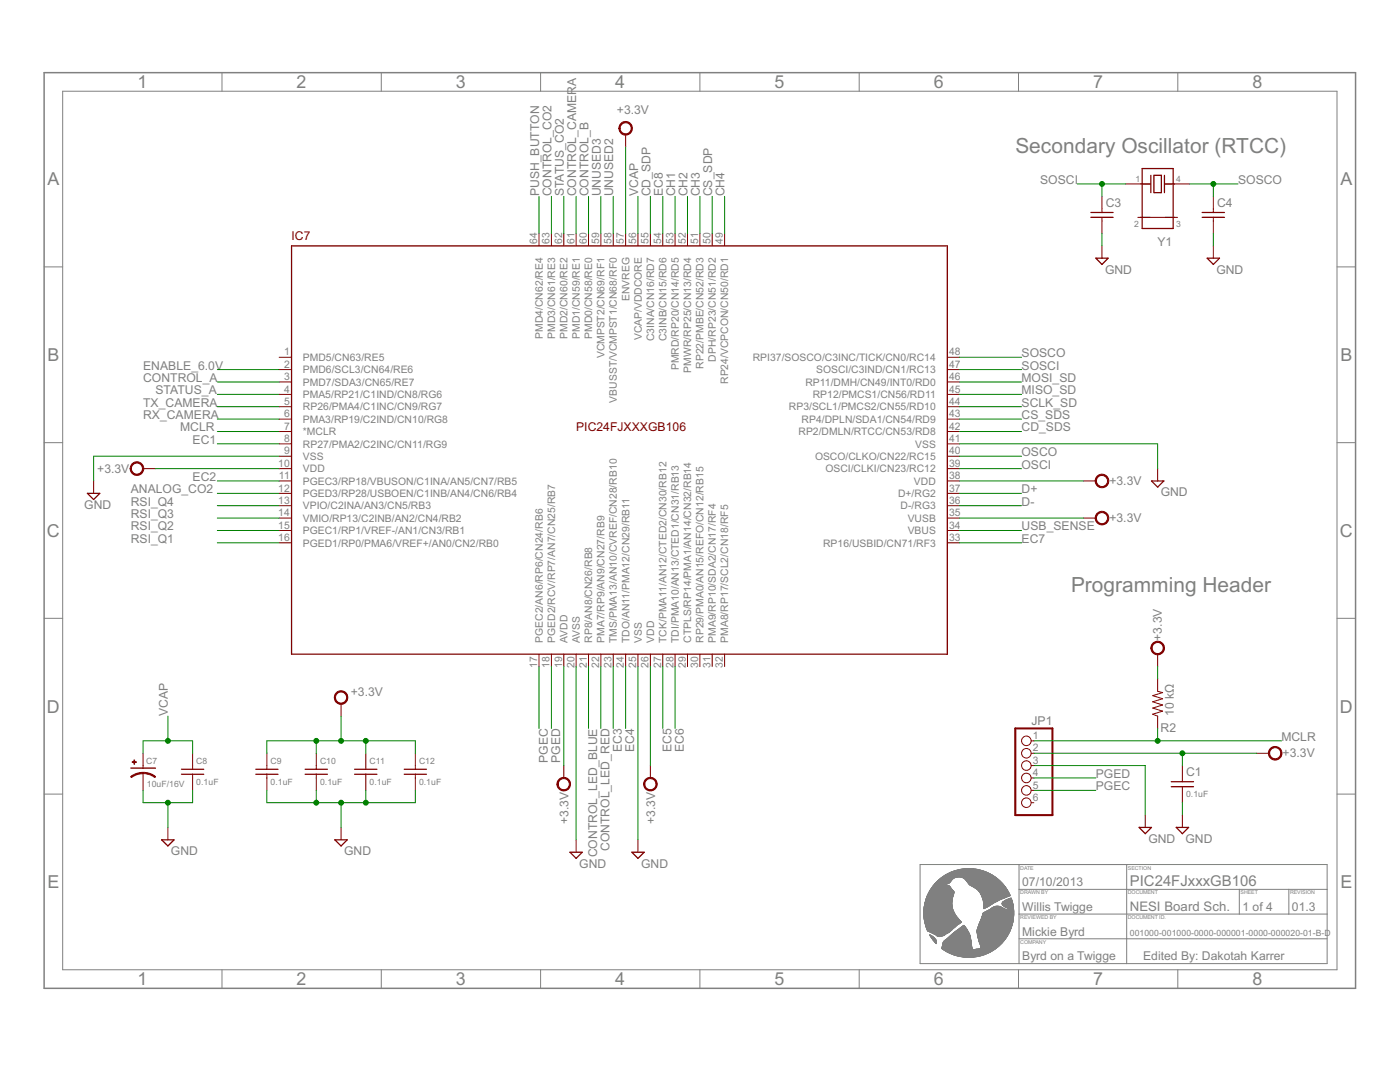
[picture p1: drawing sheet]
<svg xmlns="http://www.w3.org/2000/svg" width="279mm" height="216mm" viewBox="0 0 279 216" stroke-linecap="round" stroke-linejoin="round" font-family="sans-serif">
<path d="M8.8 14.5h261.7v182.7h-261.7z" fill="none" stroke="#808080" stroke-width=".3"/>
<g fill="none" stroke="#808080" stroke-width=".2">
<path d="M12.5 18.2h254.3v175.3h-254.3zM44.3 14.5v3.7M76.1 14.5v3.7M107.9 14.5v3.7M139.7 14.5v3.7M171.5 14.5v3.7M203.3 14.5v3.7M235.1 14.5v3.7M8.8 53.3h3.7M266.8 53.3h3.7M8.8 88.3h3.7M266.8 88.3h3.7"/>
<path d="M8.8 123.4h3.7M266.8 123.4h3.7M8.8 158.5h3.7M266.8 158.5h3.7M183.6 172.5h81.3v19.8h-81.3zM184.7 180h5.3M184.7 179.9h5.3M184.7 179.7h5.3M184.7 179.6h5.3M184.8 179.6h5.2M184.8 179.5h5.2M184.8 179.4h5.2"/>
<path d="M184.8 179.3h5.2M184.8 179.3h5.3M184.9 179.3h5.2M184.9 179.2h5.2M184.9 179.1h5.2M185 179h5.1M185 178.9h5.2M185 178.8h5.2M185.1 178.6h5.1M185.1 178.6h5.2M185.3 178.4h5M185.3 178.3h5"/>
<path d="M185.3 178.2h5.1M185.3 178.1h5.1M185.4 178.1h5M185.4 178h5M185.5 177.9h4.9M185.5 177.8h4.8M185.6 177.8h4.7M185.6 177.7h4.6M185.6 177.6h4.5M185.7 177.6h4.4M185.7 177.5h4.3M185.8 177.4h4.1"/>
<path d="M185.8 177.3h4.1M185.9 177.3h3.9M185.9 177.2h3.9M185.9 177.2h3.8M185.9 177.1h3.8M186 177.1h3.7M186 177h3.7M186.1 177h3.5M186.1 176.9h3.5M186.2 176.9h3.3M186.2 176.8h3.3M186.2 176.8h3.2"/>
<path d="M186.2 176.7h3.2M186.3 176.7h3M186.4 176.6h2.6M186.4 176.6h2.4M186.9 176h2.8M188 175h10.7M188.1 175h10.5M188.2 174.9h10.3M188.3 174.9h10.1M188.3 174.8h10.1M188.4 174.8h9.9M188.5 174.7h9.7"/>
<path d="M188.6 174.7h9.5M188.6 174.6h9.5M188.7 174.6h9.3M188.8 176.5h-2.4M188.8 176.5h-2.3M188.8 174.5h9.1M188.9 174.5h8.9M188.9 176.4h-2.4M189 174.4h8.7M189 176.4h-2.5M189.1 174.3h8.5M189.2 176.3h-2.6"/>
<path d="M189.2 174.3h8.2M189.3 176.3h-2.7M189.4 174.2h7.9M189.4 176.2h-2.7M189.5 174.2h7.7M189.5 176.1l-2.8 .1M189.5 176.1h-2.7M189.6 176.1h-2.8M189.6 174.1h7.5M189.6 176h-2.7M189.7 174.1h7.3M189.7 175.9h-2.7"/>
<path d="M189.8 175.8h-2.7M189.8 174h7.1M189.8 175.7h-2.6M189.9 175.7h-2.7M189.9 174h6.9M189.9 175.6h-2.6M190 175.6h-2.6M190 179.8h-5.3M190 175.5h-2.6M190 179.5h-5.2M190 173.9h6.7M190.1 179.2h-5.2"/>
<path d="M190.1 175.5h-2.7M190.1 179l-5.2 .1M190.1 175.4h-2.6M190.2 178.9h-5.2M190.2 175.4h-2.6M190.2 173.9h6.3M190.2 178.7h-5.1M190.2 178.6l-5.1 .1M190.2 175.3h-2.6M190.3 178.5h-5.1M190.3 173.8h6.1M190.3 175.3h-2.6"/>
<path d="M190.3 178.4h-5.1M190.4 178.2l-5.1 .1M190.4 175.2h-2.7M190.4 173.8h5.9M190.5 175.2h-2.7M190.6 173.7h5.5M190.6 175.1h-2.7M190.7 173.7h5.3M190.8 175.1h-2.8M190.9 173.7h4.9M191.1 173.6h4.5M191.3 173.5h4.1"/>
<path d="M191.6 173.5h3.5M191.8 173.4h3.1M192 175.1h6.7M192 173.4h2.6M192.1 175.1h6.7M192.2 175.2h6.7M192.3 175.2h6.6M192.4 175.3h6.6M192.4 175.3h6.7M192.5 175.4h6.6M192.6 175.4h6.6M192.6 175.5h6.6"/>
<path d="M192.7 175.6h6.6M192.7 175.5h6.6M192.7 175.6h6.7M192.8 175.7h6.7M192.8 173.3h1M192.9 175.8h6.7M193 175.9h6.7M193 176h6.7M193.1 176h6.7M193.1 176.1h6.8M193.2 176.1l6.8 .1M193.2 176.2h6.8"/>
<path d="M193.3 176.3h6.7M193.3 176.3h6.8M193.3 176.4h6.8M193.4 176.4h6.8M193.4 176.5h6.8M193.5 176.5h6.8M193.5 176.6h6.8M193.6 176.6h6.7M193.6 176.7h6.8M193.7 176.7h6.7M193.8 176.8h6.6M193.9 176.8h6.6"/>
<path d="M194 176.8l6.5 .1M194.1 176.9h6.5M194.2 177h6.4M194.3 177h6.4M194.4 177.1h6.3M194.5 177.1h6.2M194.6 177.2h6.1M194.6 177.2h6.2M194.7 177.2l6.1 .1M194.8 177.3h6.1M194.9 177.4h6M195 177.5h6"/>
<path d="M195.1 177.5h5.9M195.1 177.5l5.9 .1M195.2 177.6h5.8M195.2 177.7h5.9M195.3 177.7h5.8M195.3 177.8h5.8M195.3 177.8h5.9M195.4 177.9h5.8M195.5 177.9l5.8 .1M195.5 178h5.8M195.5 178.1h5.8M195.6 178.1h5.7"/>
<path d="M195.6 178.2h5.8M195.7 178.2l5.7 .1M195.7 178.3h5.7M195.7 178.4h5.7M195.7 178.4h5.8M195.8 178.5h5.7M195.8 178.6h5.7M195.9 178.6h5.7M195.9 178.7h5.7M195.9 178.8h5.6M196 178.9h5.1M196 179h4.8"/>
<path d="M196 179.1h4.7M196.1 179.2h4.4M196.1 179.3h4.2M196.2 179.6h3.3M198.7 180h-2.4M198.9 179.9h-2.6M199 179.9h-2.7M199.1 179.8h-2.8M199.1 179.7l-2.8 .1M199.2 179.7h-3M199.3 179.6l-3.1 .1M199.4 179.6h-3.2"/>
<path d="M199.6 179.5h-3.4M199.7 179.5h-3.5M199.8 179.4h-3.6M200 179.3l-3.8 .1M200.1 180h1.9M200.2 179.9h1.8M200.2 179.3h-4.1M200.3 179.9h1.7M200.4 179.8h1.6M200.4 179.2h-4.3M200.5 179.7h1.5M200.6 179.7h1.4"/>
<path d="M200.7 179.6h1.2M200.7 179l-4.7 .1M200.8 179.6h1.1M200.9 179.5h1M201 178.9l-5 .1M201 179.5h.9M201.1 179.4h.8M201.2 179.4h.7M201.3 178.9h-5.3M201.4 179.3h.4M201.4 178.8h-5.5M201.5 179.3h.3"/>
<path d="M201.6 179.2h.2M203.4 172.5v19.8M203.4 177.5h61.5M224.9 172.5v19.8M247.3 177.5v4.9M257.2 177.5v4.9M44.3 193.5v3.7M76.1 193.5v3.7M107.9 193.5v3.7M139.7 193.5v3.7M171.5 193.5v3.7M184.4 182.4h6.2"/>
<path d="M184.4 182.6h6.3M184.4 182.5l6.3 .1M184.4 182.5h6.2M184.4 182.4l6.2 .1M184.4 182.3h6.1M184.4 182.2l6.1 .1M184.4 182.2h6.1M184.4 182.1l6.1 .1M184.4 182.1h6M184.4 182h6M184.4 181.9l6 .1M184.4 181.9h5.9"/>
<path d="M184.4 181.8h5.9M184.4 181.7l5.9 .1M184.4 181.7h5.8M184.4 182.9h6.5M184.4 182.8l6.5 .1M184.4 182.8h6.4M184.4 182.7h6.4M184.4 181.6h5.8M184.4 181.5l5.8 .1M184.4 181.5h5.8M184.4 181.4h5.7M184.4 183.3h6.9"/>
<path d="M184.4 183.2l6.8 .1M184.4 183.2h6.8M184.4 183.1l6.7 .1M184.4 183.1h6.7M184.4 183l6.6 .1M184.4 183h6.6M184.4 181.3h5.7M184.4 181.2h5.7M184.4 181.1l5.7 .1M184.4 181.1h5.6M184.4 183.5h7M184.4 183.4h6.9"/>
<path d="M184.4 183.3l6.9 .1M184.4 181h5.6M184.4 180.9h5.6M184.5 183.5l7 .1M184.5 183.5h7M184.5 180.8l5.5 .1M184.5 180.8h5.5M184.5 183.7h7.1M184.5 183.6l7.1 .1M184.5 183.6h7M184.5 180.7h5.5M184.5 183.8h7.2"/>
<path d="M184.5 183.7h7.2M184.5 180.6h5.5M184.5 183.9h7.3M184.5 183.8l7.3 .1M184.5 180.5h5.5M184.5 180.5h5.4M184.6 184h7.3M184.6 183.9l7.2 .1M184.6 180.4h5.3M184.6 180.3h5.3M184.6 180.2h5.3M184.6 180.1h5.3"/>
<path d="M184.6 184.3h6.8M184.6 180h5.4M184.7 184.5h6.5M184.7 184.7h6.2M184.8 184.9h5.9M184.8 184.9h5.8M184.8 185h5.8M184.9 185.2h5.4M185 185.4h5.1M185.1 185.7h4.6M185.1 185.8h4.6M185.3 185.8h4.3"/>
<path d="M185.4 185.9h4.2M185.5 185.9h4M185.5 186.5h.1M185.5 186.5l.1 .1M185.6 186.6h.1M185.6 186.6l.2 .1M185.6 186.7h.3M185.6 186h3.8M185.7 186.7l.3 .1M185.7 186.8h.4M185.7 186h3.7M185.7 186.8l.4 .1"/>
<path d="M185.7 186.9h.5M185.8 186.9l.4 .1M185.8 187h.5M185.8 186.1h3.5M185.8 187l.6 .1M185.9 187.1h.5M185.9 187.1l.6 .1M185.9 187.2h.6M186 187.2l.5 .1M186 186.1h3.2M186 187.3h.6M186.1 187.3l.5 .1"/>
<path d="M186.1 186.2h3M186.1 187.4h.6M186.1 187.4l.6 .1M186.2 187.5h.6M186.2 186.2h2.8M186.2 187.5l.6 .1M186.2 187.6h.6M186.2 186.3h2.7M186.3 187.6h.5M186.3 187.7h.5M186.3 186.3h2.5M186.4 187.7h.5"/>
<path d="M186.4 187.8h.5M186.5 186.4h2.2M186.5 187.9h.4M186.6 188h.3M186.6 188.1h.3M186.6 186.5h2M186.7 188.1h.2M186.7 188.2h.2M186.8 186.5h1.8M186.8 188.2h.1M186.8 186.6h1.7M186.8 188.3h.1"/>
<path d="M186.9 188.3h.1M186.9 186.6h1.5M186.9 186.7h1.4M187 186.7h1.1M187.1 186.8h.9M187.2 186.8h.6M187.4 186.9h.2M188 189.3h6M188 189.2h6M188 189.1h6M188 189h6M188 189.3h6.1"/>
<path d="M188 188.9h5.9M188.1 188.8h5.8M188.1 188.7h5.8M188.1 189.4h6M188.1 188.6h5.8M188.1 188.5h5.8M188.2 188.4h5.7M188.2 188.3h5.7M188.2 189.4l5.9 .1M188.2 188.2l5.7 .1M188.2 188.2h5.6M188.2 188.1h5.6"/>
<path d="M188.3 189.5h5.9M188.3 188h5.5M188.3 187.9l5.5 .1M188.3 187.9h5.5M188.4 187.9h5.4M188.4 189.6h9.9M188.4 187.8h5.4M188.5 189.6h9.7M188.5 187.7h5.3M188.6 189.7h9.5M188.6 187.6h5.2M188.7 189.7h9.3"/>
<path d="M188.7 187.6h5M188.7 189.8h9.3M188.8 187.5h4.9M188.8 189.8h9.1M188.8 187.4h4.9M188.9 187.4h4.8M188.9 189.9h8.9M189 189.9h8.7M189 187.3h4.7M189 190h8.7M189.1 187.3h4.6M189.1 187.2h4.6"/>
<path d="M189.2 190h8.3M189.2 187.2h4.5M189.3 187.1h4.4M189.3 190.1h8.1M189.4 190.1h7.9M189.4 187h4.2M189.5 190.2h7.7M189.5 186.9h4.1M189.6 190.2h7.5M189.6 186.8h4M189.7 190.3h7.3M189.7 186.7h3.9"/>
<path d="M189.8 185.7h-4.7M189.8 186.6h3.7M189.8 190.3h7M189.8 185.6l-4.7 .1M189.9 186.5h3.6M189.9 185.6h-4.8M189.9 190.4h6.9M189.9 185.5l-4.9 .1M190 186.5h3.5M190 180l-5.4 .1M190 186.4h3.5M190 185.5h-5"/>
<path d="M190.1 186.4h3.4M190.1 185.4l-5.1 .1M190.1 190.4h6.5M190.1 186.3h3.3M190.2 185.3l-5.2 .1M190.2 190.5h6.3M190.2 186.3h3.2M190.2 185.3h-5.2M190.2 186.2h3.2M190.3 190.5h6.1M190.3 186.2h3.1M190.3 186.1h3"/>
<path d="M190.4 185.1l-5.5 .1M190.4 186.1h2.9M190.5 185.1h-5.6M190.5 186h2.8M190.5 190.6h5.7M190.5 185l-5.7 .1M190.6 190.6h5.4M190.6 185.9h2.6M190.7 185.9h2.5M190.7 185.8h2.5M190.7 184.8l-5.9 .1M190.8 190.7h5.1"/>
<path d="M190.8 184.8h-6M190.8 185.8h2.3M190.8 184.7l-6.1 .1M190.9 185.7h2.2M191 184.6l-6.3 .1M191 190.7h4.7M191 184.6h-6.3M191 185.6h2.1M191.1 185.6h1.9M191.1 184.5l-6.4 .1M191.1 190.8h4.5M191.2 185.5h1.8"/>
<path d="M191.2 184.4l-6.5 .1M191.3 190.8h4.1M191.3 185.4h1.7M191.3 184.4h-6.6M191.4 185.4h1.5M191.5 185.3h1.4M191.5 185.3h1.3M191.5 184.3h-6.9M191.6 184.2l-7 .1M191.6 185.2h1.2M191.6 184.2h-7M191.7 190.9h3.3"/>
<path d="M191.7 184.1l-7.1 .1M191.7 185.1h1M191.8 184.1h-7.2M191.8 185.1h.9M191.8 185h.9M191.9 185h.7M191.9 190.9h2.9M192 184.9h.6M192.1 184.8h.4M192.2 184.8h.3M192.2 191h2.3M192.2 184.7h.2"/>
<path d="M192.3 184.7h.1M192.4 184.6v.1M192.8 191h1M195 185.9h6.5M195 185.8h6.5M195 185.7h6.6M195 186h6.4M195 185.6h6.6M195 185.5h6.6M195 186.2h6.3M195 186.1h6.4M195.1 186.3h6.2"/>
<path d="M195.1 185.4h6.6M195.1 186.5h6M195.1 186.4h6.1M195.1 185.3h6.6M195.1 186.7h6M195.1 186.6h6M195.1 186.8h5.9M195.1 186.7h5.9M195.1 185.2h6.7M195.1 185.1h6.7M195.2 185.1h6.6M195.2 187h5.7"/>
<path d="M195.2 185h6.6M195.2 189.4h3.4M195.2 187.1h5.6M195.2 185h6.7M195.2 187.2h5.5M195.2 184.9h6.7M195.3 187.3h5.3M195.3 184.8h6.6M195.3 187.4h5.3M195.3 184.7h6.6M195.3 187.6h5.1M195.3 184.6h6.7"/>
<path d="M195.4 187.8h4.9M195.4 184.5h6.6M195.4 188h4.7M195.4 184.3h6.7M195.5 184.2h6.6M195.5 184.1h6.6M195.6 188.4h4.1M195.6 183.9h6.5M195.6 183.9h6.6M195.7 183.8h6.5M195.7 183.7h6.5M195.7 183.6h6.5"/>
<path d="M195.8 183.5h6.4M195.8 183.4h6.4M195.8 183.3h6.4M195.9 183.2h6.3M195.9 183.1h6.4M196 183h6.3M196 182.9h6.3M196 182.8h6.3M196 182.7h6.3M196.1 182.7h6.2M196.1 182.6h6.2M196.1 182.5h6.2"/>
<path d="M196.2 182.4h6.1M196.2 182.3h6.1M196.2 182.2h6.1M196.3 182.1h6M196.4 182.1h5.9M196.4 181.3h-.1M196.5 182h5.8M196.5 181.3h-.2M196.6 182h5.7M196.6 181.2h-.3M196.7 181.9h5.6M196.7 181.1l-.3 .1"/>
<path d="M196.8 181.1h-.4M196.8 181.9h5.5M196.9 181.8h5.4M196.9 181l-.5 .1M197 181.8h5.3M197 181h-.6M197.1 181.7h5.2M197.1 181h-.7M197.2 180.9h-.8M197.3 181.6h5M197.3 180.8l-.9 .1M197.3 180.8h-.9"/>
<path d="M197.4 181.6h3.6M197.4 180.7l-1 .1M197.5 181.5h3.4M197.5 180.7h-1.1M197.6 181.5h3.2M197.6 180.7h-1.2M197.7 181.4h3M197.7 180.6h-1.3M197.7 181.4h2.8M197.8 181.3h2.6M197.8 181.3h2.5M197.8 180.5h-1.5"/>
<path d="M197.9 181.2h2.3M197.9 180.4l-1.6 .1M198 181.2h2.1M198 180.4h-1.7M198 181.1h2.1M198.1 180.3l-1.8 .1M198.1 181.1h1.9M198.1 180.3h-1.8M198.2 180.3h-1.9M198.2 181h1.7M198.3 181h1.5M198.3 180.2h-2"/>
<path d="M198.4 189.5h-3.9M198.4 180.1l-2.1 .1M198.4 180.9h1.3M198.4 180.1h-2.1M198.5 189.4l-3.9 .1M198.6 180l-2.3 .1M198.6 180.9h.9M198.6 189.4h-3.8M198.6 180h-2.3M198.7 189.3h-3.2M198.8 180.8h.5M198.8 189.2l-3.2 .1"/>
<path d="M198.8 189.2h-3.1M198.9 189.1l-3.2 .1M199 189.1h-3.3M199 189l-3.3 .1M199.1 189h-3.4M199.2 188.9l-3.5 .1M199.2 188.9h-3.5M199.3 188.8h-3.6M199.4 188.7h-3.7M199.5 188.7h-3.8M199.5 188.6l-3.8 .1M199.5 188.6h-3.8"/>
<path d="M199.6 188.5l-3.9 .1M199.6 188.5h-4M199.7 188.4h-4.1M199.8 188.3l-4.2 .1M199.8 188.3h-4.2M199.9 188.2l-4.4 .1M200 188.2h-4.5M200 180.3l2.1 .1M200 180.3h2.1M200 188.1l-4.5 .1M200 180.4h2.1M200 180.2h2.1"/>
<path d="M200 180.4l2.2 .1M200 180.1h2.1M200 188.1h-4.5M200 180.5h2.2M200.1 180.1h2M200.1 188h-4.6M200.1 180.6h2.1M200.1 180h2M200.2 187.9l-4.8 .1M200.2 180.7h2M200.2 187.9h-4.8M200.3 187.8l-4.9 .1"/>
<path d="M200.3 180.7l1.9 .1M200.3 187.7l-4.9 .1M200.4 180.8h1.8M200.4 187.7h-5M200.4 180.9h1.8M200.5 187.5l-5.2 .1M200.5 187.5h-5.2M200.6 181h1.6M200.7 187.3h-5.5M200.7 181l1.5 .1M200.7 187.2h-5.5M200.8 187.1h-5.6"/>
<path d="M200.9 181.1h1.3M200.9 187h-5.7M200.9 186.9l-5.7 .1M201 186.9h-5.8M201 181.2h1.3M201.1 186.6h-6M201.1 181.6h1.2M201.1 181.3h1.2M201.2 186.5h-6.1M201.2 181.5h1.1M201.2 181.3h1.1M201.3 186.4h-6.2"/>
<path d="M201.3 181.5h1M201.3 186.3l-6.2 .1M201.3 181.4h1M201.3 186.2h-6.3M201.4 186.1h-6.4M201.5 185.9h-6.5M201.5 185.8h-6.5M201.6 185.7h-6.6M201.7 185.5h-6.7M201.7 185.4h-6.6M201.8 185.2l-6.7 .1M201.9 185h-6.7"/>
<path d="M201.9 184.9h-6.7M202 184.7h-6.7M202 184.5l-6.6 .1M202 184.5h-6.6M202 184.4h-6.6M202.1 184.3l-6.7 .1M202.1 184.2l-6.6 .1M202.1 184h-6.5M202.2 183.9h-6.6M202.2 183.7h-6.5M202.2 183.5h-6.4M202.2 183.3h-6.3"/>
<path d="M202.3 183.1l-6.4 .1M202.3 182.9h-6.3M203.3 193.5v3.7M203.4 182.4h61.5M203.4 187.3h61.5M235.1 193.5v3.7"/>
</g>
<g fill="none" stroke="#800000" stroke-width=".25">
<path d="M227.9 33.6h6.2v12h-6.2zM229.7 35v3.4M230.3 35h1.5v3.4h-1.5zM232.4 35v3.4M58.2 49.1h130.9v81.4h-130.9zM217.7 42.4h4.4M217.7 43.4h4.4M218.7 51.5h2.4l-1.2 1.3zM239.9 42.4h4.5M239.9 43.4h4.5M240.9 51.5h2.5l-1.3 1.3zM17.4 98.4h2.5l-1.2 1.3z"/>
<path d="M229.8 96h2.5l-1.3 1.2zM26.1 153.3h4.9M36.2 153.5h4.5M36.2 154.5h4.5M51 153.5h4.5M51 154.5h4.5M60.9 153.5h4.4M60.9 154.5h4.4M70.8 153.5h4.4M70.8 154.5h4.4M80.7 153.5h4.4M80.7 154.5h4.4"/>
<path d="M233.7 156h4.5M233.7 157h4.5M32.3 167.6h2.4l-1.2 1.2zM66.8 167.6h2.5l-1.2 1.2zM113.7 170.1h2.5l-1.2 1.2zM126.1 170.1h2.5l-1.3 1.2zM227.3 165.1h2.5l-1.2 1.2zM234.7 165.1h2.5l-1.2 1.2z"/>
</g>
<g fill="none" stroke="#800000" stroke-width=".2">
<path d="M124.9 26.8v2.5M219.9 39.2v3.2M224.6 36.7h5M232.4 36.7h5M242.1 39.2v3.2M107.6 46.6v2.5M110 46.6v2.5M112.5 46.6v2.5M115 46.6v2.5M117.5 46.6v2.5M119.9 46.6v2.5M122.4 46.6v2.5"/>
<path d="M124.9 46.6v2.5M127.3 46.6v2.5M129.8 46.6v2.5M132.3 46.6v2.5M134.7 46.6v2.5M137.2 46.6v2.5M139.7 46.6v2.5M142.1 46.6v2.5M144.6 46.6v2.5M219.9 43.4v3.2M219.9 49.1v2.4M227.1 43.4h7.9"/>
<path d="M242.1 43.4v3.2M242.1 49.1v2.4M55.7 71.3h2.5M55.7 73.7h2.5M55.7 76.2h2.5M55.7 78.7h2.5M189.1 71.3h2.4M189.1 73.7h2.4M189.1 76.2h2.4M189.1 78.7h2.4M18.7 96v2.4M28.6 93.5h2.4"/>
<path d="M55.7 81.2h2.5M55.7 83.6h2.5M55.7 86.1h2.5M55.7 88.6h2.5M55.7 91h2.5M55.7 93.5h2.5M55.7 96h2.5M55.7 98.4h2.5M189.1 81.2h2.4M189.1 83.6h2.4M189.1 86.1h2.4M189.1 88.6h2.4"/>
<path d="M189.1 91h2.4M189.1 93.5h2.4M189.1 96h2.4M189.1 98.4h2.4M216.2 96h2.5M231 93.5v2.5M55.7 100.9h2.5M55.7 103.4h2.5M55.7 105.9h2.5M55.7 108.3h2.5M189.1 100.9h2.4M189.1 103.4h2.4"/>
<path d="M189.1 105.9h2.4M189.1 108.3h2.4M216.2 103.4h2.5M107.6 130.5v2.5M110 130.5v2.5M112.5 130.5v2.5M115 130.5v2.5M117.5 130.5v2.5M119.9 130.5v2.5M122.4 130.5v2.5M124.9 130.5v2.5M127.3 130.5v2.5"/>
<path d="M129.8 130.5v2.5M132.3 130.5v2.5M134.7 130.5v2.5M137.2 130.5v2.5M139.7 130.5v2.5M142.1 130.5v2.5M144.6 130.5v2.5M231 130.5v2.5M231 135.5v2.4l1 .3-2 .6 2 .6-2 .6 2 .7-2 .6 2 .6-2 .6 1 .4v2.5M28.6 150.3v3M28.6 154.2v3.5M38.4 150.3v3.2"/>
<path d="M38.4 154.5v3.2M53.3 150.3v3.2M53.3 154.5v3.2M63.1 150.3v3.2M63.1 154.5v3.2M68.1 140.4v2.5M73 150.3v3.2M73 154.5v3.2M82.9 150.3v3.2M82.9 154.5v3.2M112.5 152.8v2.4M129.8 152.8v2.4"/>
<path d="M205.8 147.8h.5M205.8 150.3h.5M205.8 152.8h.5M205.8 155.2h.5M205.8 157.7h.5M236 152.8v3.2M236 157v3.2M250.8 150.3h2.5M33.5 165.1v2.5M68.1 165.1v2.5M115 167.6v2.5M127.3 167.6v2.5"/>
<path d="M205.8 160.2h.5M228.6 162.6v2.5M236 162.6v2.5"/>
<circle cx="204.8" cy="150.3" r=".95"/>
<circle cx="204.8" cy="155.2" r=".95"/>
<circle cx="204.8" cy="147.8" r=".95"/>
<circle cx="204.8" cy="152.8" r=".95"/>
<circle cx="204.8" cy="157.7" r=".95"/>
<circle cx="204.8" cy="160.2" r=".95"/>
</g>
<path d="M202.6 145.4h7.4v17.2h-7.4z" fill="none" stroke="#800000" stroke-width=".4"/>
<g fill="#800000" stroke="#800000" stroke-width=".2">
<path d="M26.3 92.6a1.36 1.36 0 0 1 2.2 .2 1.36 1.36 0 0 1-.8 2 1.36 1.36 0 0 1-1.7-1.3h.2a1.11 1.11 0 0 1 1.6-1 1.11 1.11 0 0 1 .3 1.8 1.11 1.11 0 0 1-1.9-.5v-.3h-.2z" fill-rule="evenodd"/>
<path d="M111.5 155.5a1.36 1.36 0 0 1 2.2 .3 1.36 1.36 0 0 1-.8 2 1.36 1.36 0 0 1-1.8-1.3h.3a1.11 1.11 0 0 1 1.6-1.1 1.11 1.11 0 0 1 .2 1.9 1.11 1.11 0 0 1-1.8-.6v-.2h-.3z" fill-rule="evenodd"/>
<path d="M128.8 155.5a1.36 1.36 0 0 1 2.2 .2 1.36 1.36 0 0 1-.8 2.1 1.36 1.36 0 0 1-1.8-1.3h.3a1.11 1.11 0 0 1 1.6-1 1.11 1.11 0 0 1 .2 1.9 1.11 1.11 0 0 1-1.8-.7v-.2h-.3z" fill-rule="evenodd"/>
<path d="M253.5 149.4a1.36 1.36 0 0 1 2.1 .2 1.36 1.36 0 0 1-.7 2 1.36 1.36 0 0 1-1.8-1.3h.3a1.11 1.11 0 0 1 1.6-.9 1.11 1.11 0 0 1 .2 1.8 1.11 1.11 0 0 1-1.8-.6v-.3h-.3z" fill-rule="evenodd"/>
<path d="M230 128.4a1.36 1.36 0 0 1 2.2 .2 1.36 1.36 0 0 1-.8 2 1.36 1.36 0 0 1-1.7-1.3h.2a1.11 1.11 0 0 1 1.6-1 1.11 1.11 0 0 1 .3 1.8 1.11 1.11 0 0 1-1.8-.5l-.1-.3h-.2z" fill-rule="evenodd"/>
<path d="M218.9 95a1.36 1.36 0 0 1 2.2 .2 1.36 1.36 0 0 1-.8 2.1 1.36 1.36 0 0 1-1.7-1.3h.2a1.11 1.11 0 0 1 1.6-1 1.11 1.11 0 0 1 .2 1.9 1.11 1.11 0 0 1-1.8-.7v-.2h-.2z" fill-rule="evenodd"/>
<path d="M28.6 154.1l1.3 .2 1.2 .7-.2 .2-.9-.6-1.4-.3z" fill-rule="evenodd"/>
<path d="M26.1 155l1.1-.7 1.4-.2v.3l-1 .1-1.4 .7z" fill-rule="evenodd"/>
<path d="M67.1 138.3a1.35 1.35 0 0 1 2.1 .2 1.35 1.35 0 0 1-.8 2 1.35 1.35 0 0 1-1.7-1.3h.3a1.11 1.11 0 0 1 1.5-1.1 1.11 1.11 0 0 1 .3 1.9 1.11 1.11 0 0 1-1.8-.5v-.3h-.3z" fill-rule="evenodd"/>
<path d="M123.9 24.7a1.35 1.35 0 0 1 2.1 .2 1.35 1.35 0 0 1-.8 2 1.35 1.35 0 0 1-1.7-1.3h.2a1.11 1.11 0 0 1 1.6-1 1.11 1.11 0 0 1 .3 1.8 1.11 1.11 0 0 1-1.8-.5l-.1-.3h-.2z" fill-rule="evenodd"/>
<path d="M218.9 102.4a1.36 1.36 0 0 1 2.2 .3 1.36 1.36 0 0 1-.8 2 1.36 1.36 0 0 1-1.7-1.3h.2a1.11 1.11 0 0 1 1.6-.9 1.11 1.11 0 0 1 .2 1.8 1.11 1.11 0 0 1-1.8-.6v-.3h-.2z" fill-rule="evenodd"/>
</g>
<g fill="#800000" stroke="#800000" stroke-width=".2">
<path d="M26.4 152h.8v.1h-.8z"/>
<path d="M26.7 151.6h.2v.9h-.2z"/>
</g>
<g fill="none" stroke="#008000" stroke-width=".2">
<path d="M107.6 39.2v7.4M110 39.2v7.4M112.5 39.2v7.4M115 39.2v7.4M117.5 39.2v7.4M119.9 39.2v7.4M122.4 39.2v7.4M124.9 29.3v17.3M127.3 39.2v7.4M129.8 39.2v7.4M132.3 39.2v7.4M134.7 39.2v7.4"/>
<path d="M137.2 39.2v7.4M139.7 39.2v7.4M142.1 39.2v7.4M144.6 39.2v7.4M215 36.7h9.6M219.9 36.7v2.5M237.4 36.7h9.7M242.1 36.7v2.5M219.9 46.6v2.5M242.1 46.6v2.5M43.4 73.7h12.3M43.4 76.2h12.3"/>
<path d="M43.4 78.7h12.3M191.5 71.3h12.4M191.5 73.7h12.4M191.5 76.2h12.4M191.5 78.7h12.4M31 93.5h24.7M43.4 88.6h12.3M43.4 96h12.3M43.4 86.1h12.3M43.4 98.4h12.3M43.4 81.2h12.3M43.4 83.6h12.3"/>
<path d="M55.7 91h-37v5M191.5 91h12.4M191.5 88.6h39.5v4.9M191.5 93.5h12.4M191.5 96h24.7M191.5 86.1h12.4M191.5 98.4h12.4M191.5 81.2h12.4M191.5 83.6h12.4M43.4 103.4h12.3M43.4 100.9h12.3M43.4 105.9h12.3"/>
<path d="M43.4 108.3h12.3M191.5 103.4h24.7M191.5 100.9h12.4M191.5 105.9h12.4M191.5 108.3h12.4M107.6 133v12.4M110 133v12.4M112.5 133v19.8M115 133v34.6M117.5 133v12.4M119.9 133v12.4M122.4 133v12.4"/>
<path d="M124.9 133v12.4M127.3 133v34.6M129.8 133v19.8M132.3 133v12.4M134.7 133v12.4M231 133v2.5M28.6 150.3v-2.5h9.8v2.5M28.6 157.7v2.5h9.8v-2.5M33.5 142.9v4.9M53.3 157.7v2.5h29.6v-2.5M53.3 150.3v-2.5h29.6v2.5M63.1 147.8v2.5"/>
<path d="M63.1 157.7v2.5M68.1 142.9v4.9M73 147.8v2.5M73 157.7v2.5M206.3 152.8h22.3v9.8M206.3 155.2h12.4M206.3 157.7h12.4M206.3 150.3h44.5M206.3 147.8h49.4M231 145.4v2.4M236 150.3v2.5M33.5 160.2v4.9"/>
<path d="M68.1 160.2v4.9M236 160.2v2.4"/>
</g>
<g fill="#008000" stroke="#008000" stroke-width=".2">
<circle cx="33.5" cy="160.2" r=".49"/>
<circle cx="73" cy="160.2" r=".49"/>
<circle cx="63.1" cy="160.2" r=".49"/>
<circle cx="68.1" cy="160.2" r=".49"/>
<circle cx="236" cy="150.3" r=".49"/>
<circle cx="73" cy="147.8" r=".49"/>
<circle cx="63.1" cy="147.8" r=".49"/>
<circle cx="68.1" cy="147.8" r=".49"/>
<circle cx="231" cy="147.8" r=".49"/>
<circle cx="242.1" cy="36.7" r=".49"/>
<circle cx="219.9" cy="36.7" r=".49"/>
<circle cx="33.5" cy="147.8" r=".49"/>
</g>
<g font-size="4.7" fill="#808080">
<text x="202.6" y="30.5">Secondary Oscillator (RTCC)</text>
<text x="213.7" y="118.2">Programming Header</text>
</g>
<g font-size="4" fill="#808080">
<text x="27.4" y="17.6">1</text>
<text x="59.2" y="17.6">2</text>
<text x="91" y="17.6">3</text>
<text x="122.8" y="17.6">4</text>
<text x="154.6" y="17.6">5</text>
<text x="186.4" y="17.6">6</text>
<text x="218.2" y="17.6">7</text>
<text x="249.9" y="17.6">8</text>
<text x="9.5" y="37">A</text>
<text x="267.5" y="37">A</text>
<text x="9.5" y="72.1">B</text>
<text x="267.5" y="72.1">B</text>
<text x="9.4" y="107.1">C</text>
<text x="267.4" y="107.1">C</text>
<text x="9.4" y="142.2">D</text>
<text x="267.4" y="142.2">D</text>
<text x="9.5" y="177.2">E</text>
<text x="267.5" y="177.2">E</text>
<text x="27.4" y="196.6">1</text>
<text x="59.2" y="196.6">2</text>
<text x="91" y="196.6">3</text>
<text x="122.8" y="196.6">4</text>
<text x="154.6" y="196.6">5</text>
<text x="186.4" y="196.6">6</text>
<text x="218.2" y="196.6">7</text>
<text x="249.9" y="196.6">8</text>
</g>
<text font-size="3.3" fill="#808080" x="225.5" y="176.8">PIC24FJxxxGB106</text>
<text font-size="2.9" fill="#808080" x="225.5" y="181.8">NESI Board Sch.</text>
<g font-size="2.7" fill="#808080">
<text x="123.1" y="22.8">+3.3V</text>
<text x="107.6" y="39.2" transform="rotate(-90 107.6 39.2)">PUSH_BUTTON</text>
<text x="110" y="39.2" transform="rotate(-90 110 39.2)">CONTROL_CO2</text>
<text x="112.5" y="39.2" transform="rotate(-90 112.5 39.2)">STATUS_CO2</text>
<text x="115" y="39.2" transform="rotate(-90 115 39.2)">CONTROL_CAMERA</text>
<text x="117.5" y="39.2" transform="rotate(-90 117.5 39.2)">CONTROL_B</text>
<text x="119.9" y="39.2" transform="rotate(-90 119.9 39.2)">UNUSED3</text>
<text x="122.4" y="39.2" transform="rotate(-90 122.4 39.2)">UNUSED2</text>
<text x="127.3" y="39.2" transform="rotate(-90 127.3 39.2)">VCAP</text>
<text x="129.8" y="39.2" transform="rotate(-90 129.8 39.2)">CD_SDP</text>
<text x="132.3" y="39.2" transform="rotate(-90 132.3 39.2)">EC8</text>
<text x="134.7" y="39.2" transform="rotate(-90 134.7 39.2)">CH1</text>
<text x="137.2" y="39.2" transform="rotate(-90 137.2 39.2)">CH2</text>
<text x="139.7" y="39.2" transform="rotate(-90 139.7 39.2)">CH3</text>
<text x="142.1" y="39.2" transform="rotate(-90 142.1 39.2)">CS_SDP</text>
<text x="144.6" y="39.2" transform="rotate(-90 144.6 39.2)">CH4</text>
<text x="207.6" y="36.7">SOSCI</text>
<text x="220.7" y="41.3">C3</text>
<text x="242.9" y="41.3">C4</text>
<text x="247.1" y="36.7">SOSCO</text>
<text x="231" y="49.1">Y1</text>
<text x="220.5" y="54.6">GND</text>
<text x="242.8" y="54.6">GND</text>
<text x="203.9" y="71.3">SOSCO</text>
<text x="28.6" y="73.8">ENABLE_6.0V</text>
<text x="28.6" y="76.2">CONTROL_A</text>
<text x="203.9" y="73.8">SOSCI</text>
<text x="203.9" y="76.2">MOSI_SD</text>
<text x="28.6" y="81.2">TX_CAMERA</text>
<text x="28.6" y="83.6">RX_CAMERA</text>
<text x="31" y="78.7">STATUS_A</text>
<text x="203.9" y="81.2">SCLK_SD</text>
<text x="203.9" y="83.6">CS_SDS</text>
<text x="203.9" y="78.7">MISO_SD</text>
<text x="36" y="86.1">MCLR</text>
<text x="38.4" y="88.6">EC1</text>
<text x="203.9" y="86.1">CD_SDS</text>
<text x="19.4" y="94.4">+3.3V</text>
<text x="38.4" y="96">EC2</text>
<text x="203.9" y="91">OSCO</text>
<text x="203.9" y="93.5">OSCI</text>
<text x="16.8" y="101.5">GND</text>
<text x="26.1" y="98.4">ANALOG_CO2</text>
<text x="26.1" y="100.9">RSI_Q4</text>
<text x="203.9" y="98.4">D+</text>
<text x="203.9" y="100.9">D-</text>
<text x="221.4" y="96.8">+3.3V</text>
<text x="231.7" y="99.1">GND</text>
<text x="26.1" y="103.4">RSI_Q3</text>
<text x="26.1" y="105.8">RSI_Q2</text>
<text x="203.9" y="105.8">USB_SENSE</text>
<text x="221.4" y="104.2">+3.3V</text>
<text x="26.1" y="108.3">RSI_Q1</text>
<text x="203.9" y="108.3">EC7</text>
<text x="231.8" y="127.8" transform="rotate(-90 231.8 127.8)">+3.3V</text>
<text x="33.5" y="142.9" transform="rotate(-90 33.5 142.9)">VCAP</text>
<text x="70" y="138.9">+3.3V</text>
<text x="234.2" y="142.9" transform="rotate(-90 234.2 142.9)">10 kΩ</text>
<text x="205.8" y="144.7">JP1</text>
<text x="231.6" y="146.1">R2</text>
<text x="255.7" y="147.8">MCLR</text>
<text x="109.3" y="152.3" transform="rotate(-90 109.3 152.3)">PGEC</text>
<text x="111.8" y="152.3" transform="rotate(-90 111.8 152.3)">PGED</text>
<text x="124.1" y="150.1" transform="rotate(-90 124.1 150.1)">EC3</text>
<text x="126.6" y="150.1" transform="rotate(-90 126.6 150.1)">EC4</text>
<text x="134" y="150.1" transform="rotate(-90 134 150.1)">EC5</text>
<text x="136.5" y="150.1" transform="rotate(-90 136.5 150.1)">EC6</text>
<text x="218.7" y="155.2">PGED</text>
<text x="236.7" y="154.9">C1</text>
<text x="256" y="151.1">+3.3V</text>
<text x="218.7" y="157.7">PGEC</text>
<text x="113.4" y="164.4" transform="rotate(-90 113.4 164.4)">+3.3V</text>
<text x="130.7" y="164.4" transform="rotate(-90 130.7 164.4)">+3.3V</text>
<text x="34.1" y="170.7">GND</text>
<text x="68.7" y="170.7">GND</text>
<text x="115.6" y="173.1">GND</text>
<text x="119.2" y="171.1" transform="rotate(-90 119.2 171.1)">CONTROL_LED_BLUE</text>
<text x="121.7" y="169.8" transform="rotate(-90 121.7 169.8)">CONTROL_LED_RED</text>
<text x="127.9" y="173.1">GND</text>
<text x="229.2" y="168.2">GND</text>
<text x="236.6" y="168.2">GND</text>
<text x="204" y="176.8">07/10/2013</text>
<text x="204" y="181.8">Willis Twigge</text>
<text x="247.9" y="181.8">1 of 4</text>
<text x="257.8" y="181.8">01.3</text>
<text x="204" y="186.7">Mickie Byrd</text>
<text x="204" y="191.7">Byrd on a Twigge</text>
<text x="228.1" y="191.7">Edited By: Dakotah Karrer</text>
</g>
<g font-size="2.7" fill="#800000">
<text x="58.2" y="47.8">IC7</text>
<text x="115" y="86.1">PIC24FJXXXGB106</text>
</g>
<g font-size="2.3" fill="#808080">
<text x="107.2" y="48.7" transform="rotate(-90 107.2 48.7)">64</text>
<text x="109.7" y="48.7" transform="rotate(-90 109.7 48.7)">63</text>
<text x="112.2" y="48.7" transform="rotate(-90 112.2 48.7)">62</text>
<text x="114.6" y="48.7" transform="rotate(-90 114.6 48.7)">61</text>
<text x="117.1" y="48.7" transform="rotate(-90 117.1 48.7)">60</text>
<text x="119.6" y="48.7" transform="rotate(-90 119.6 48.7)">59</text>
<text x="122" y="48.7" transform="rotate(-90 122 48.7)">58</text>
<text x="124.5" y="48.7" transform="rotate(-90 124.5 48.7)">57</text>
<text x="127" y="48.7" transform="rotate(-90 127 48.7)">56</text>
<text x="129.5" y="48.7" transform="rotate(-90 129.5 48.7)">55</text>
<text x="131.9" y="48.7" transform="rotate(-90 131.9 48.7)">54</text>
<text x="134.4" y="48.7" transform="rotate(-90 134.4 48.7)">53</text>
<text x="136.9" y="48.7" transform="rotate(-90 136.9 48.7)">52</text>
<text x="139.3" y="48.7" transform="rotate(-90 139.3 48.7)">51</text>
<text x="141.8" y="48.7" transform="rotate(-90 141.8 48.7)">50</text>
<text x="144.3" y="48.7" transform="rotate(-90 144.3 48.7)">49</text>
<text x="125.6" y="60.1" transform="rotate(-90 125.6 60.1)">ENVREG</text>
<text x="56.7" y="70.9">1</text>
<text x="108.3" y="67.6" transform="rotate(-90 108.3 67.6)">PMD4/CN62/RE4</text>
<text x="110.8" y="67.6" transform="rotate(-90 110.8 67.6)">PMD3/CN61/RE3</text>
<text x="113.3" y="67.6" transform="rotate(-90 113.3 67.6)">PMD2/CN60/RE2</text>
<text x="115.7" y="67.6" transform="rotate(-90 115.7 67.6)">PMD1/CN59/RE1</text>
<text x="118.2" y="67.6" transform="rotate(-90 118.2 67.6)">PMD0/CN58/RE0</text>
<text x="120.7" y="71.5" transform="rotate(-90 120.7 71.5)">VCMPST2/CN69/RF1</text>
<text x="128.1" y="67.9" transform="rotate(-90 128.1 67.9)">VCAP/VDDCORE</text>
<text x="130.5" y="68.1" transform="rotate(-90 130.5 68.1)">C3INA/CN16/RD7</text>
<text x="133" y="68.1" transform="rotate(-90 133 68.1)">C3INB/CN15/RD6</text>
<text x="189.4" y="70.9">48</text>
<text x="56.7" y="73.4">2</text>
<text x="56.7" y="75.9">3</text>
<text x="60.5" y="72">PMD5/CN63/RE5</text>
<text x="60.5" y="74.5">PMD6/SCL3/CN64/RE6</text>
<text x="60.5" y="77">PMD7/SDA3/CN65/RE7</text>
<text x="135.5" y="73.9" transform="rotate(-90 135.5 73.9)">PMRD/RP20/CN14/RD5</text>
<text x="137.9" y="74.4" transform="rotate(-90 137.9 74.4)">PMWR/RP25/CN13/RD4</text>
<text x="140.4" y="73.6" transform="rotate(-90 140.4 73.6)">RP22/PMBE/CN52/RD3</text>
<text x="142.9" y="72.1" transform="rotate(-90 142.9 72.1)">DPH/RP23/CN51/RD2</text>
<text x="145.4" y="76.6" transform="rotate(-90 145.4 76.6)">RP24/VCPCON/CN50/RD1</text>
<text x="150.2" y="72">RPI37/SOSCO/C3INC/TICK/CN0/RC14</text>
<text x="160.7" y="77">RP11/DMH/CN49/INT0/RD0</text>
<text x="162.9" y="74.5">SOSCI/C3IND/CN1/RC13</text>
<text x="189.4" y="75.9">46</text>
<text x="189.4" y="73.4">47</text>
<text x="56.7" y="78.3">4</text>
<text x="56.7" y="80.8">5</text>
<text x="56.7" y="83.3">6</text>
<text x="60.5" y="79.4">PMA5/RP21/C1IND/CN8/RG6</text>
<text x="60.5" y="81.9">RP26/PMA4/C1INC/CN9/RG7</text>
<text x="123.1" y="80.3" transform="rotate(-90 123.1 80.3)">VBUSST/VCMPST1/CN68/RF0</text>
<text x="157.4" y="81.9">RP3/SCL1/PMCS2/CN55/RD10</text>
<text x="162.2" y="79.4">RP12/PMCS1/CN56/RD11</text>
<text x="189.4" y="83.3">43</text>
<text x="189.4" y="80.8">44</text>
<text x="189.4" y="78.3">45</text>
<text x="56.7" y="85.8">7</text>
<text x="56.7" y="88.2">8</text>
<text x="60.5" y="84.4">PMA3/RP19/C2IND/CN10/RG8</text>
<text x="60.5" y="86.8">*MCLR</text>
<text x="60.5" y="89.3">RP27/PMA2/C2INC/CN11/RG9</text>
<text x="159.4" y="86.8">RP2/DMLN/RTCC/CN53/RD8</text>
<text x="160" y="84.4">RP4/DPLN/SDA1/CN54/RD9</text>
<text x="182.7" y="89.3">VSS</text>
<text x="189.4" y="88.2">41</text>
<text x="189.4" y="85.8">42</text>
<text x="55.5" y="93.2">10</text>
<text x="55.7" y="95.6">11</text>
<text x="56.7" y="90.7">9</text>
<text x="60.5" y="91.8">VSS</text>
<text x="60.5" y="94.2">VDD</text>
<text x="162.7" y="91.8">OSCO/CLKO/CN22/RC15</text>
<text x="164.7" y="94.2">OSCI/CLKI/CN23/RC12</text>
<text x="189.4" y="95.6">38</text>
<text x="189.4" y="93.2">39</text>
<text x="189.4" y="90.7">40</text>
<text x="55.5" y="98.1">12</text>
<text x="55.5" y="100.6">13</text>
<text x="60.5" y="96.7">PGEC3/RP18/VBUSON/C1INA/AN5/CN7/RB5</text>
<text x="60.5" y="99.2">PGED3/RP28/USBOEN/C1INB/AN4/CN6/RB4</text>
<text x="60.5" y="101.7">VPIO/C2INA/AN3/CN5/RB3</text>
<text x="179.2" y="99.2">D+/RG2</text>
<text x="179.7" y="101.7">D-/RG3</text>
<text x="182.4" y="96.7">VDD</text>
<text x="189.4" y="100.6">36</text>
<text x="189.4" y="98.1">37</text>
<text x="55.5" y="103">14</text>
<text x="55.5" y="105.5">15</text>
<text x="55.5" y="108">16</text>
<text x="60.5" y="104.1">VMIO/RP13/C2INB/AN2/CN4/RB2</text>
<text x="60.5" y="106.6">PGEC1/RP1/VREF-/AN1/CN3/RB1</text>
<text x="181.2" y="106.6">VBUS</text>
<text x="181.2" y="104.1">VUSB</text>
<text x="189.4" y="108">33</text>
<text x="189.4" y="105.5">34</text>
<text x="189.4" y="103">35</text>
<text x="60.5" y="109.1">PGED1/RP0/PMA6/VREF+/AN0/CN2/RB0</text>
<text x="164.3" y="109.1">RP16/USBID/CN71/RF3</text>
<text x="108.3" y="128.3" transform="rotate(-90 108.3 128.3)">PGEC2/AN6/RP6/CN24/RB6</text>
<text x="110.8" y="128.3" transform="rotate(-90 110.8 128.3)">PGED2/RCV/RP7/AN7/CN25/RB7</text>
<text x="113.3" y="128.3" transform="rotate(-90 113.3 128.3)">AVDD</text>
<text x="115.7" y="128.3" transform="rotate(-90 115.7 128.3)">AVSS</text>
<text x="118.2" y="128.3" transform="rotate(-90 118.2 128.3)">RP8/AN8/CN26/RB8</text>
<text x="120.7" y="128.3" transform="rotate(-90 120.7 128.3)">PMA7/RP9/AN9/CN27/RB9</text>
<text x="123.1" y="128.3" transform="rotate(-90 123.1 128.3)">TMS/PMA13/AN10/CVREF/CN28/RB10</text>
<text x="125.6" y="128.3" transform="rotate(-90 125.6 128.3)">TDO/AN11/PMA12/CN29/RB11</text>
<text x="128.1" y="128.3" transform="rotate(-90 128.1 128.3)">VSS</text>
<text x="130.5" y="128.3" transform="rotate(-90 130.5 128.3)">VDD</text>
<text x="133" y="128.3" transform="rotate(-90 133 128.3)">TCK/PMA11/AN12/CTED2/CN30/RB12</text>
<text x="135.5" y="128.3" transform="rotate(-90 135.5 128.3)">TDI/PMA10/AN13/CTED1/CN31/RB13</text>
<text x="137.9" y="128.3" transform="rotate(-90 137.9 128.3)">CTPLS/RP14/PMA1/AN14/CN32/RB14</text>
<text x="140.4" y="128.3" transform="rotate(-90 140.4 128.3)">RP29/PMA0/AN15/REFO/CN12/RB15</text>
<text x="142.9" y="128.3" transform="rotate(-90 142.9 128.3)">PMA9/RP10/SDA2/CN17/RF4</text>
<text x="145.4" y="128.3" transform="rotate(-90 145.4 128.3)">PMA8/RP17/SCL2/CN18/RF5</text>
<text x="107.2" y="133.2" transform="rotate(-90 107.2 133.2)">17</text>
<text x="109.7" y="133.2" transform="rotate(-90 109.7 133.2)">18</text>
<text x="112.2" y="133.2" transform="rotate(-90 112.2 133.2)">19</text>
<text x="114.6" y="133.2" transform="rotate(-90 114.6 133.2)">20</text>
<text x="117.1" y="133.2" transform="rotate(-90 117.1 133.2)">21</text>
<text x="119.6" y="133.2" transform="rotate(-90 119.6 133.2)">22</text>
<text x="122" y="133.2" transform="rotate(-90 122 133.2)">23</text>
<text x="124.5" y="133.2" transform="rotate(-90 124.5 133.2)">24</text>
<text x="127" y="133.2" transform="rotate(-90 127 133.2)">25</text>
<text x="129.5" y="133.2" transform="rotate(-90 129.5 133.2)">26</text>
<text x="131.9" y="133.2" transform="rotate(-90 131.9 133.2)">27</text>
<text x="134.4" y="133.2" transform="rotate(-90 134.4 133.2)">28</text>
<text x="136.9" y="133.2" transform="rotate(-90 136.9 133.2)">29</text>
<text x="139.3" y="133.2" transform="rotate(-90 139.3 133.2)">30</text>
<text x="141.8" y="133.2" transform="rotate(-90 141.8 133.2)">31</text>
<text x="144.3" y="133.2" transform="rotate(-90 144.3 133.2)">32</text>
<text x="206.1" y="147.5">1</text>
<text x="206.1" y="149.9">2</text>
<text x="206.1" y="152.4">3</text>
<text x="206.1" y="154.9">4</text>
<text x="206.1" y="157.4">5</text>
<text x="206.1" y="159.8">6</text>
</g>
<g font-size="1.9" fill="#808080">
<text x="226.6" y="36.2">1</text>
<text x="234.7" y="36.2">4</text>
<text x="226.3" y="45.4">2</text>
<text x="234.7" y="45.4">3</text>
<text x="29.2" y="152.5">C7</text>
<text x="39.2" y="152.4">C8</text>
<text x="54" y="152.4">C9</text>
<text x="63.9" y="152.4">C10</text>
<text x="73.7" y="152.4">C11</text>
<text x="83.6" y="152.4">C12</text>
<text x="29.3" y="157.1">10uF/16V</text>
<text x="39.2" y="156.6">0.1uF</text>
<text x="54" y="156.6">0.1uF</text>
<text x="63.9" y="156.6">0.1uF</text>
<text x="73.7" y="156.6">0.1uF</text>
<text x="83.6" y="156.6">0.1uF</text>
<text x="236.7" y="159.1">0.1uF</text>
<text x="225.5" y="186.7">001000-001000-0000-000001-0000-000020-01-B-D</text>
</g>
<g font-size="1.2" fill="#808080">
<text x="203.6" y="173.5">DATE</text>
<text x="225.1" y="173.5">SECTION</text>
<text x="203.6" y="178.4">DRAWN BY</text>
<text x="225.1" y="178.4">DOCUMENT</text>
<text x="247.6" y="178.4">SHEET</text>
<text x="257.5" y="178.4">REVISION</text>
<text x="203.6" y="183.4">REVIEWED BY</text>
<text x="225.1" y="183.4">DOCUMENT ID.</text>
<text x="203.6" y="188.3">COMPANY</text>
</g>
</svg>
